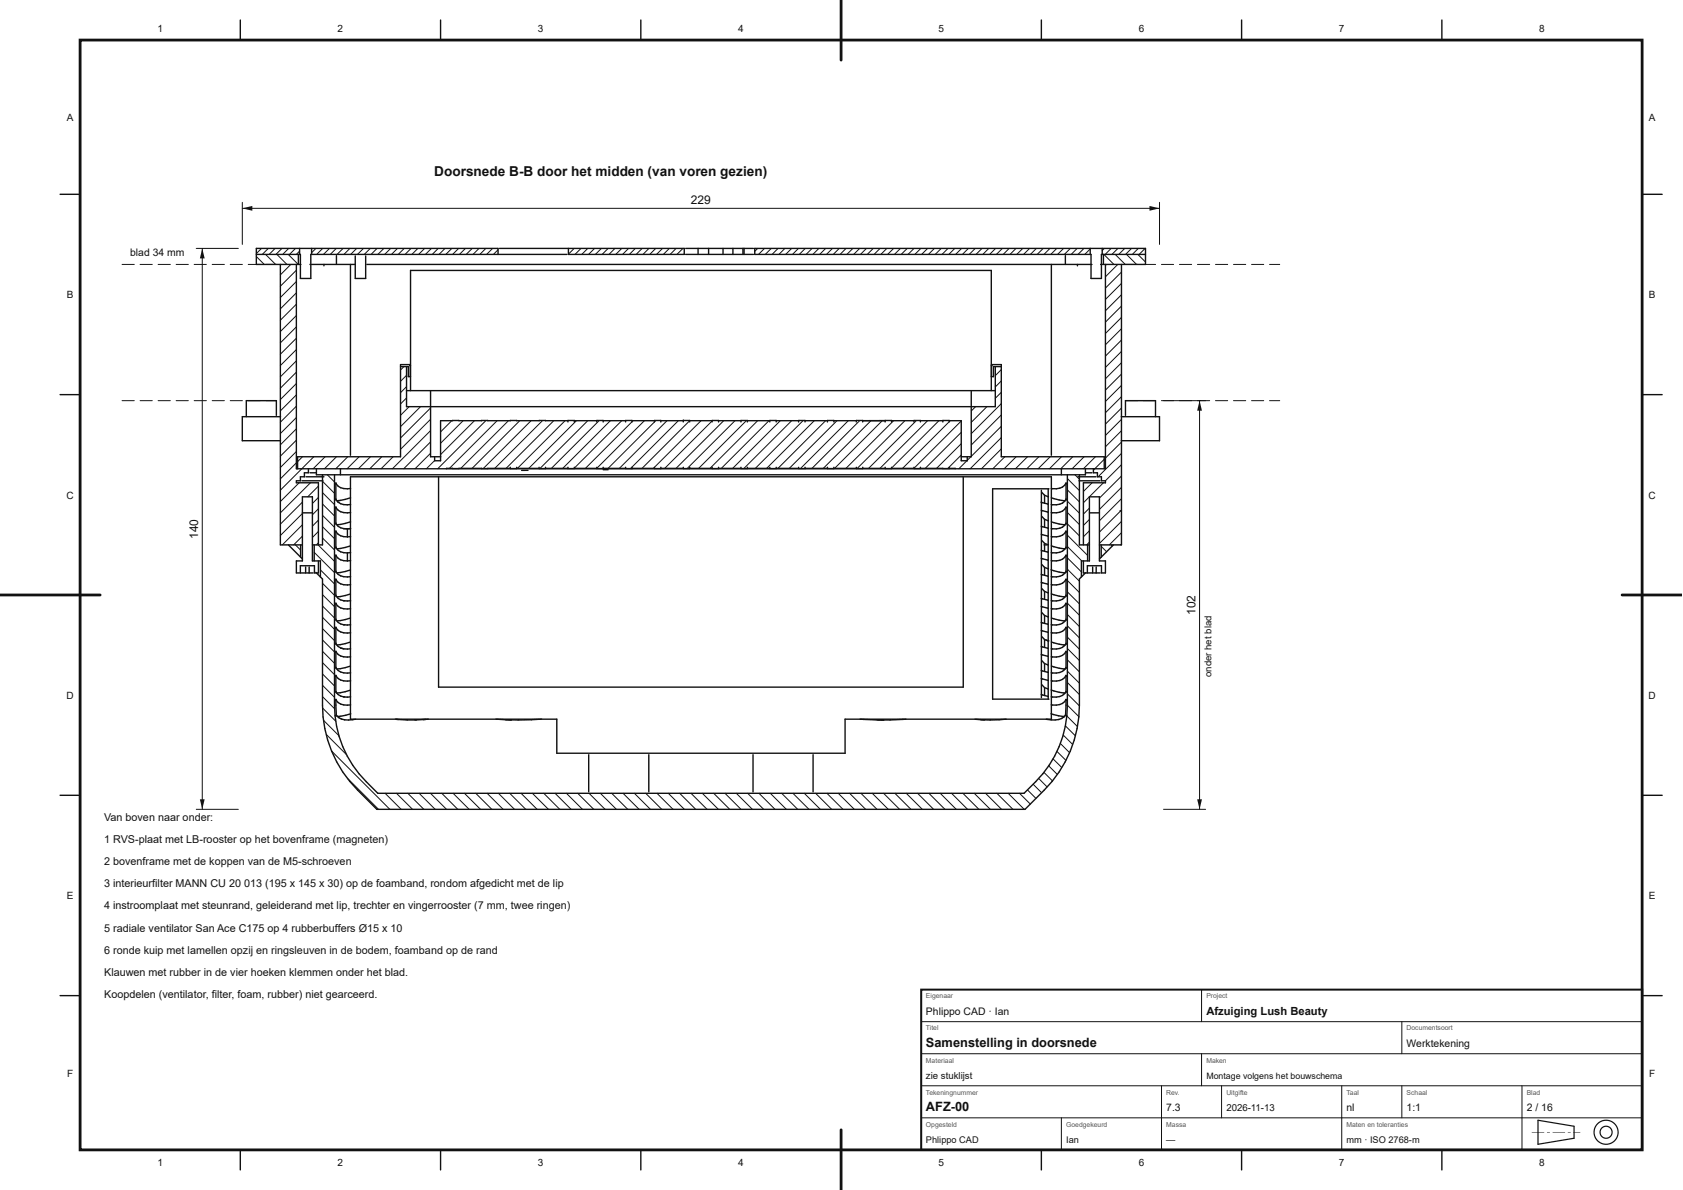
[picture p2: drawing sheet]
<svg xmlns="http://www.w3.org/2000/svg" width="420mm" height="297mm" viewBox="0 0 420 297" stroke-linecap="round" stroke-linejoin="round" font-family="sans-serif">
<g fill="none" stroke="#111" stroke-width=".35">
<path d="M64 63.5h11M70 66v70h5.5M74 66v51h202v-51M74.5 63.5v2.5M74.8 62v1.5M77.4 66h11.2M77.6 63.5h63.9M77.8 62v1.5M80.9 66v.4M84 63.8v2.2M87.5 66v47.6M91.6 66h181"/>
<path d="M124.3 63.5v-1.5h-60.3v4h11.1M124.7 62h46.1v1.5h-28.9v-1.5M171.2 63.5h16.9M171.2 62h16.9M174.3 62v1.5M176.9 62v1.5M180.5 62v1.5M183 62v1.5M185.5 62v1.5M185.8 62v1.5M262.5 66v47.6M266 63.8v2.2"/>
<path d="M269 66v.4M272.2 62v1.5M272.4 63.5h-84v-1.5h97.6v4h-11.2M275 63.5h11M275.2 62v1.5M275.5 63.5v2.5M280 66v70h-5.5M100 91.5h1.9v2.5h.6M101.5 97.5h147M101.5 91.5v10h147v-10M102.3 91v.2h.2M102.4 91.2v2.8"/>
<path d="M102.5 91h-2.5v23h-25.7v3M102.5 97.5v-30h145v30M107.5 97.5v16.5h2.5M242.5 97.5v16.5h-2.6M247.5 91h2.5v23h25.7v3M247.5 91.2v2.8M247.6 91v.2h-.1M250 91.5h-2v2.5h-.5M75.4 120h5.2M76.4 119h4.5M77 117v1h-1v1h-1v1h-1v.5h5.5v15.5M77.4 118h1.5"/>
<path d="M79 118.5h192M80.5 118.5v17.5h-2.5M83.5 118.5v57.5a26.9 26.9 0 0 0 7.9 19.1l2.9 2.9h161.4a32.6 32.6 0 0 0 8.7-11.7 27.1 27.1 0 0 0 2.1-10.3v-57.5M87.5 119v60.5M113 116.9l-1.5 .1M114.6 116.9h5.6M127.4 116.9h-5.6M127.4 116.6v.3M129 116.9h5.6M129 116.6v.3M131.8 117.4h-1.6M134.6 116.6v.3"/>
<path d="M136.2 116.6v.3M136.2 116.9h5.6M141.8 105h-31.8v10h-1.5v-1M141.8 105.3v-.4h1.6v.4M141.8 116.6v.3M143.4 116.9h5.6M143.4 116.6v.3M143.4 105h5.6M149 105.3v-.4h1.6v.4M149 116.6v.3M150.6 116.9h5.6M150.6 116.6v.3"/>
<path d="M150.6 105h5.6M151.8 117.2h-1.2M156.2 105.3v-.4h1.6v.4M156.2 116.6v.3M157.8 116.9h5.6M157.8 116.6v.3M157.8 105h5.6M163.4 105.3v-.4h1.6v.4M163.4 116.6v.3M165 116.9h5.6M165 116.6v.3M165 105h5.6"/>
<path d="M170.6 105.3v-.4h1.6v.4M170.6 104.8v.1M170.6 116.6v.3M172.2 116.9h5.6M172.2 116.6v.3M172.2 105h5.6M177.8 105.3v-.4h1.6v.4M177.8 116.6v.3M179.4 116.9h5.6M179.4 116.6v.3M179.4 105h5.6M185 105.3v-.4h1.6v.4"/>
<path d="M185 116.6v.3M186.6 116.9h5.6M186.6 116.6v.3M186.6 105h5.6M192.2 116.6v.3M193.8 116.9h5.6M193.8 105.3v-.4h-1.6v.4M193.8 116.6v.3M193.8 105h5.6M199.4 116.6v.3M201 116.9h5.6M201 105.3v-.4h-1.6v.4"/>
<path d="M201 116.6v.3M201 105h5.6M206.6 116.6v.3M208.2 105.3v-.4h-1.6v.4M208.2 116.6v.3M208.2 116.9h5.6M208.2 105h5.6M213.8 116.6v.3M215.4 116.9h5.6M215.4 105.3v-.4h-1.6v.4M215.4 116.6v.3M221 105h-5.6"/>
<path d="M221 116.6v.3M222.6 116.9h5.6M222.6 105.3v-.4h-1.6v.4M222.6 116.6v.3M222.6 105h5.6M228.2 116.6v.3M229.8 116.9h5.6M229.8 105.3v-.4h-1.6v.4M229.8 116.6v.3M229.8 105h5.6M237 116.9l1.5 .1M237 105.3v-.4h-1.6v.4"/>
<path d="M237 116.6v.3M237 105h3v10h1.5v-1M262.5 119v60.5M269.1 119h4.5M269.4 120h5.2M269.5 118.5v17.5M271.1 118h1.5M273 117v1h1v1h1v1h1v.5h-5.5v15.5M72 136l3.5 3.5M75 136v3M75.5 140v-16h2.5v16h2v4M78.4 136v4"/>
<path d="M83.9 124.6l-.3 .2M83.9 130.6l-.3 .2M83.9 136.6l-.3 .2M83.9 120.6v4M83.9 126.6v4M83.9 132.6v4M83.9 138.6v4M83.9 120.6a3.1 3.1 0 0 0 3.6 1.3M83.9 126.6a3.1 3.1 0 0 0 3.6 1.3M83.9 132.6a2.6 2.6 0 0 0 2.8 1.4M83.9 138.6a2.6 2.6 0 0 0 2.8 1.4M83.9 136.6a2.61 2.61 0 0 0 2.8 1.4"/>
<path d="M83.9 124.6a3.1 3.1 0 0 0 3.6 1.3M83.9 130.6a3.1 3.1 0 0 0 3.6 1.3M83.9 138.6l-.3 .2M83.9 132.6l-.3 .2M83.9 120.6l-.3 .2M83.9 126.6l-.3 .2M86.7 132v2M86.7 138v2M87.5 136.3l-3.4 .7M87.5 124.2l-3.4 .8M87.5 130.2l-3.4 .8M87.5 133.9l-.8 .1"/>
<path d="M87.5 139.9l-.8 .1M87.5 137.9l-.8 .1M259.9 125.3l1.8 .5M260 139.3l1.7 .5M260 133.3l1.7 .5M260 127.3l1.7 .5M260 137.3l1.7 .5M260 131.3l1.8 .5M260.1 122.8l.7 .8M260.1 128.8l.7 .8M260.1 134.8l.7 .8M260.7 136h.7"/>
<path d="M260.8 123.6l1 .4M260.8 129.6l1 .4M260.8 135.6l1 .4M260.8 123.6v2M260.8 129.6v2M260.8 135.6v2M262.5 124.2l1.9 .6 1.5 .2M262.5 130.2l1.9 .6 1.5 .2M262.5 136.2l1.9 .6 1.5 .2M266.2 124.6l.2 .2M266.2 130.6l.2 .2M266.2 136.6l.2 .2"/>
<path d="M266.2 120.6v4M266.2 126.6v4M266.2 132.6v4M266.2 138.6v4M266.2 120.6a3.3 3.3 0 0 1-3.7 1.3M266.2 138.6a3.3 3.3 0 0 1-3.7 1.3M266.2 132.6a3.3 3.3 0 0 1-3.7 1.3M266.2 126.6a3.3 3.3 0 0 1-3.7 1.3M266.2 136.6a3.3 3.3 0 0 1-3.7 1.3M266.2 130.6a3.3 3.3 0 0 1-3.7 1.3M266.2 124.6a3.3 3.3 0 0 1-3.7 1.3M266.2 120.6l.2 .2"/>
<path d="M266.2 126.6l.2 .2M266.2 132.6l.2 .2M266.2 138.6l.2 .2M269.5 136h2.5M271.5 136v4M274.5 140v-16h-2.5v16h-2v4M274.9 136v3M278 136l-3.5 3.5M279.6 127.5h.4M78.9 142.9l1.6 1.6v31.5a30 30 0 0 0 8.8 21.2l4.8 4.8h161.8l4.8-4.8a29.9 29.9 0 0 0 8.8-21.2v-31.5M83.9 154.6l-.3 .2M83.9 142.6l-.3 .2"/>
<path d="M83.9 148.6l-.3 .2M83.9 144.6v4M83.9 150.6v4M83.9 156.6v4M83.9 156.6a3.1 3.1 0 0 0 3.6 1.3M83.9 150.6a3.1 3.1 0 0 0 3.6 1.3M83.9 144.6a3.1 3.1 0 0 0 3.6 1.3M83.9 154.6a3.1 3.1 0 0 0 3.6 1.3M83.9 148.6a3.1 3.1 0 0 0 3.6 1.3M83.9 142.6l.1 .2M83.9 156.6l-.3 .2M83.9 144.6l-.3 .2"/>
<path d="M83.9 150.6l-.3 .2M84 142.8a3.3 3.3 0 0 0 3.5 1.1M87.5 148.3l-3.4 .7M87.5 154.3l-3.4 .7M87.5 142.2l-3.4 .8M260 157.3l1.7 .5M260 151.3l1.7 .5M260 145.3l1.7 .5M260 155.3l1.7 .5M260 149.3l1.7 .5M260 143.3l1.7 .5M260.1 140.8l.7 .8"/>
<path d="M260.1 146.8l.7 .8M260.1 152.8l.7 .8M260.1 158.8l.7 .8M260.8 153.6l1 .4M260.8 159.6l1 .4M260.8 141.6l1 .4M260.8 147.6l1 .4M260.8 141.6v2M260.8 147.6v2M260.8 153.6v2M260.8 159.6v2M262.4 142.2l2 .6 1.5 .2"/>
<path d="M262.5 148.2l1.9 .6 1.5 .2M262.5 154.2l1.9 .6 1.5 .2M266.2 142.6l.2 .2M266.2 148.6l.2 .2M266.2 154.6l.2 .2M266.2 144.6v4M266.2 150.6v4M266.2 156.6v4M266.2 156.6a3.3 3.3 0 0 1-3.7 1.3M266.2 150.6a3.3 3.3 0 0 1-3.7 1.3M266.2 144.6a3.3 3.3 0 0 1-3.7 1.3M266.2 154.6a3.3 3.3 0 0 1-3.7 1.3"/>
<path d="M266.2 148.6a3.3 3.3 0 0 1-3.7 1.3M266.2 142.6a3.3 3.3 0 0 1-3.7 1.3M266.2 144.6l.2 .2M266.2 150.6l.2 .2M266.2 156.6l.2 .2M271.1 142.9l-1.6 1.6M83.9 160.6l-.3 .2M83.9 166.6l-.3 .2M83.9 172.6l-.3 .2M83.9 174.6l.1 3.8M83.9 162.6v4M83.9 168.6v4"/>
<path d="M83.9 174.6a3.1 3.1 0 0 0 3.6 1.3M83.9 168.6a3.1 3.1 0 0 0 3.6 1.3M83.9 162.6a3.1 3.1 0 0 0 3.6 1.3M83.9 172.6a3.1 3.1 0 0 0 3.6 1.3M83.9 166.6a3.1 3.1 0 0 0 3.6 1.3M83.9 160.6a3.1 3.1 0 0 0 3.6 1.3M83.9 174.6l-.3 .2M83.9 162.6l-.3 .2M83.9 168.6l-.3 .2M84 178.4a1.85 1.85 0 0 0 1.3 1.1M84 178.4l-.2 .3M85.2 179.4l.9 .3"/>
<path d="M87.5 160.3l-3.4 .7M87.5 166.3l-3.4 .7M87.5 172.3l-3.5 .7M87.6 178.1l-3.3 .7M88.8 179.5l-2.8 .2M98.7 179.5l.8 .1M99 179.5l4.9 .2M106.3 179.5l-2.7 .2M106.9 179.5l-1.2 .1M123.8 179.5l3.9 .2M135.2 179.5l-9 .1M214.7 179.5l6 .3"/>
<path d="M226.2 179.5l-7.2 .2M243.4 179.5l2.4 .2M251.2 179.5l-4 .2-2.3-.1M260 169.3l1.7 .5M260 163.3l1.7 .5M260 173.3l1.7 .5M260 167.3l1.7 .5M260 161.3l1.7 .5M260.1 164.8l.7 .8M260.1 170.8l.7 .8M260.8 171.6l1 .4M260.8 165.6l1 .4"/>
<path d="M260.8 165.6v2M260.8 171.6v2M261.2 179.5l.3 .1M261.4 179.5l2.1 .2 .9-.1M262.4 178.1l3.4 .7M262.4 172.2l2 .6 1.5 .2M262.5 166.2l1.9 .6 1.6 .2M262.5 160.2l.6 .2M263.1 160.4l2.8 .6M265.1 179.3l-.8 .3M265.9 178.6l-.9 .7M266 178.5l.2 .2"/>
<path d="M266 178.5l-.1 .1M266.2 172.6l.2 .2M266.2 160.6l.2 .2M266.2 166.6l.2 .2M266.2 162.6v4M266.2 168.6v4M266.2 174.6l-.2 3.9M266.2 174.6a3.3 3.3 0 0 1-3.7 1.3M266.2 168.6a3.3 3.3 0 0 1-3.7 1.3M266.2 162.6a3.3 3.3 0 0 1-3.7 1.3M266.2 172.6a3.3 3.3 0 0 1-3.7 1.3M266.2 166.6a3.3 3.3 0 0 1-3.7 1.3"/>
<path d="M266.2 160.6a3.3 3.3 0 0 1-3.7 1.3M266.2 162.6l.2 .2M266.2 168.6l.2 .2M266.2 174.6l.2 .2"/>
</g>
<g fill="#111">
<circle cx="84.4" cy="125.4" r=".17"/>
<circle cx="85.8" cy="173.9" r=".17"/>
</g>
<path d="M85.1 161.7l.7 .2" fill="none" stroke="#111" stroke-width=".35"/>
<circle cx="85.8" cy="155.9" r=".17" fill="#111"/>
<path d="M87.5 131.9h-1.7" fill="none" stroke="#111" stroke-width=".35"/>
<g fill="#111">
<circle cx="85.8" cy="149.9" r=".17"/>
<circle cx="261.1" cy="159.8" r=".17"/>
<circle cx="261.6" cy="159.9" r=".17"/>
</g>
<g fill="none" stroke="#111" stroke-width=".35">
<path d="M75 63.5v6h2.6v-6M88.7 63.9v5.6h2.6v-5.6M272.4 63.5v6h2.6v-6M69 103.7v-3.7h-7.5v4M70 104h-9.5v6h9.5M79 117v1.5M85 117v1.5M87.5 119h175M109.5 119v52.5h131v-52.5M265 117v1.5M271 117v1.5M279.9 104h9.6v6h-9.6"/>
<path d="M281 103.7v-3.7h7.5v4M75.5 140h-1.5v3h4.2M75.5 128h2.5M79.5 140v3h-1v-1.8h-3.5v1.8M260 122.4v51.7M261.7 122v52.5M261.9 122h-14.1v52.5h14.1M270.5 140v3h4.2M272 128h2.5M274.5 140h1.5v3h-1v-1.8h-3.5v1.8M76.3 141.5v1.5M77.2 141.5v1.5"/>
<path d="M272.8 141.5v1.5M273.7 141.5v1.5M87.5 179.5h51.5v8.5h72v-8.5h51.5M147 188.4v9.2M162 188.4v9.2M188 188.4v9.2M203 188.4v9.2"/>
</g>
<g fill="none" stroke="#111" stroke-width=".25">
<path d="M60.5 50.5v10.5M60.5 52h229M289.5 50.5v10.5M64 64l2 2M65.3 62l-1.3 1.3M66.3 63.5l2.5 2.5M67 62l-1.5 1.5M68.7 62l-1.5 1.5M69.1 63.5l2.5 2.5M70.4 62l-1.5 1.5M72 63.5l2.5 2.5M72.1 62l-1.5 1.5"/>
<path d="M72.6 66l-2.6 2.6M73.8 62l-1.5 1.5M74 78.7l-4 4M74 75.9l-4 4M74 73.1l-4 4M74 70.3l-4 4M74 67.4l-4 4M74.8 62.7l-.8 .8M78.9 62l-1.1 1.1M80.6 62l-1.5 1.5M82.3 62l-1.5 1.5M84 62l-1.5 1.5"/>
<path d="M85.7 62l-1.5 1.5M87.4 62l-1.5 1.5M89 62l-1.5 1.5M90.7 62l-1.5 1.5M92.4 62l-1.5 1.5M94.1 62l-1.5 1.5M95.8 62l-1.5 1.5M97.5 62l-1.5 1.5M99.2 62l-1.5 1.5M100.9 62l-1.5 1.5M102.6 62l-1.5 1.5M104.3 62l-1.5 1.5"/>
<path d="M106 62l-1.5 1.5M107.7 62l-1.5 1.5M109.4 62l-1.5 1.5M111.1 62l-1.5 1.5M112.8 62l-1.5 1.5M114.5 62l-1.5 1.5M116.2 62l-1.5 1.5M117.9 62l-1.5 1.5M119.6 62l-1.5 1.5M121.3 62l-1.5 1.5M123 62l-1.5 1.5M124.3 62.3l-1.1 1.2"/>
<path d="M143.4 62l-1.5 1.4M145.1 62l-1.5 1.5M146.7 62l-1.5 1.5M148.4 62l-1.5 1.5M150.1 62l-1.5 1.5M151.8 62l-1.5 1.5M153.5 62l-1.5 1.5M155.2 62l-1.5 1.5M156.9 62l-1.5 1.5M158.6 62l-1.5 1.5M160.3 62l-1.5 1.5M162 62l-1.5 1.5"/>
<path d="M163.7 62l-1.5 1.5M165.4 62l-1.5 1.5M167.1 62l-1.5 1.5M168.8 62l-1.5 1.5M170.5 62l-1.5 1.5M170.8 63.4l-.1 .1M189.2 62l-.8 .7M190.9 62l-1.5 1.5M192.6 62l-1.5 1.5M194.3 62l-1.5 1.5M196 62l-1.5 1.5M197.7 62l-1.5 1.5"/>
<path d="M199.4 62l-1.5 1.5M201.1 62l-1.5 1.5M202.8 62l-1.5 1.5M204.4 62l-1.5 1.5M206.1 62l-1.5 1.5M207.8 62l-1.5 1.5M209.5 62l-1.5 1.5M211.2 62l-1.5 1.5M212.9 62l-1.5 1.5M214.6 62l-1.5 1.5M216.3 62l-1.5 1.5M218 62l-1.5 1.5"/>
<path d="M219.7 62l-1.5 1.5M221.4 62l-1.5 1.5M223.1 62l-1.5 1.5M224.8 62l-1.5 1.5M226.5 62l-1.5 1.5M228.2 62l-1.5 1.5M229.9 62l-1.5 1.5M231.6 62l-1.5 1.5M233.3 62l-1.5 1.5M235 62l-1.5 1.5M236.7 62l-1.5 1.5M238.4 62l-1.5 1.5"/>
<path d="M240.1 62l-1.5 1.5M241.8 62l-1.5 1.5M243.5 62l-1.5 1.5M245.2 62l-1.5 1.5M246.9 62l-1.5 1.5M248.6 62l-1.5 1.5M250.3 62l-1.5 1.5M252 62l-1.5 1.5M253.7 62l-1.5 1.5M255.4 62l-1.5 1.5M257.1 62l-1.5 1.5M258.8 62l-1.5 1.5"/>
<path d="M260.5 62l-1.5 1.5M262.1 62l-1.5 1.5M263.8 62l-1.5 1.5M265.5 62l-1.5 1.5M267.2 62l-1.5 1.5M268.9 62l-1.5 1.5M270.6 62l-1.5 1.5M272.2 62.1l-1.4 1.4M275.6 63.5l2.5 2.5M275.7 62l-.5 .5M276.2 66l-.2 .3M277.4 62l-1.5 1.5"/>
<path d="M278.4 63.5l2.5 2.5M279.1 66l-3.1 3.1M279.1 62l-1.5 1.5M280 79.2l-4 4M280 76.4l-4 4M280 73.6l-4 4M280 70.7l-4 4M280 67.9l-4 4M280.8 62l-1.5 1.5M281.3 63.5l2.5 2.5M282.5 62l-1.5 1.5M284.1 63.5l1.9 1.9"/>
<path d="M284.2 62l-1.5 1.5M285.9 62l-1.5 1.5M74 98.5l-4 4M74 95.7l-4 4M74 92.9l-4 4M74 90.1l-4 4M74 87.2l-4 4M74 84.4l-4 4M74 81.6l-4 4M100.8 91.5l-.8 .8M101.5 99.3l-1.5 1.5M101.5 96.5l-1.5 1.5"/>
<path d="M101.5 93.7l-1.5 1.5M250 97.9l-1.5 1.5M250 95.1l-1.5 1.5M250 92.2l-1.5 1.5M280 99l-4 4M280 96.2l-4 4M280 93.4l-4 4M280 90.5l-4 4M280 87.7l-4 4M280 84.9l-4 4M280 82l-4 4M74 115.5l-4 4"/>
<path d="M74 112.7l-4 4M74 109.9l-4 4M74 107l-4 4M74 104.2l-4 4M74 101.4l-4 4M75.5 114l-1.2 1.2M78.3 114l-8.3 8.3M81.2 114l-3 3M81.7 118.5l1.8 1.8M84 114l-3 3M86.8 114l-3 3M89.7 114l-3 3"/>
<path d="M92.5 114l-3 3M95.3 114l-3 3M98.1 114l-3 3M102.2 101.5l-2.2 2.2M105 101.5l-5 5M107.5 113.1l-3.9 3.9M107.5 110.3l-6.7 6.7M107.5 107.5l-9.5 9.5M107.5 104.6l-7.5 7.5M107.5 101.8l-7.5 7.5M108.5 114.9l-2 2.1M112.8 105l-2.8 2.8"/>
<path d="M115.6 105l-5.6 5.6M118.5 105l-8.5 8.5M121.3 104.9l-12 12.1M124.1 105l-11.9 11.9M126.9 105l-11.9 11.9M129.8 105l-11.9 11.9M132.6 105l-12 11.9M135.5 104.9l-12 12M138.3 105l-11.9 11.9M141.1 105l-11.9 11.9M143.9 105l-11.9 11.9M146.7 105l-11.9 11.9"/>
<path d="M149.6 104.9l-11.9 12M152.4 105l-11.9 11.9M155.2 105l-11.9 11.9M158.1 105l-11.9 11.9M160.9 105l-11.9 11.9M163.8 104.9l-12 12M166.5 105l-11.9 11.9M169.4 105l-12 11.9M172.2 105l-11.9 11.9M175 105l-11.9 11.9M177.9 104.9l-11.9 12M180.7 105l-11.9 11.9"/>
<path d="M183.5 105l-11.9 11.9M186.4 104.9l-12 12M189.2 105l-11.9 11.9M192 105l-11.9 11.9M194.8 105l-11.9 11.9M197.7 105l-12 11.9M200.5 104.9l-11.9 12M203.3 105l-11.9 11.9M206.1 105l-11.9 11.9M209 105l-11.9 11.9M211.8 105l-12 11.9M214.7 104.9l-12 12"/>
<path d="M217.5 105l-11.9 11.9M220.3 105l-11.9 11.9M223.1 105l-11.9 11.9M225.9 105l-11.9 11.9M228.8 104.9l-11.9 12M231.6 105l-11.9 11.9M234.4 105l-11.9 11.9M237.2 105l-11.9 11.9M240 113.6l-3.4 3.3M240 110.7l-6.2 6.2M240 107.9l-9 9M240 105.1l-11.8 11.8"/>
<path d="M241.4 115l-2 2M242.4 114l-.9 .9M243.6 101.5l-1.1 1.1M246.4 101.5l-3.9 3.9M250 112l-5 5M250 109.2l-7.8 7.8M250 106.4l-7.5 7.5M250 103.6l-7.5 7.5M250 100.7l-7.5 7.5M250.9 114l-3 3M253.7 114l-3 3M256.5 114l-3 3"/>
<path d="M259.4 114l-3 3M262.2 114l-3 3M265 114l-3 3M266.5 119.4l3 3M267.8 114l-3 3M268.4 118.5l1.1 1.1M270.7 114l-3 3M273.5 114l-3 3M275.7 114.6l-2.7 2.7M280 118.8l-5.5 5.5M280 116l-4 4M280 113.2l-5.8 5.8"/>
<path d="M280 110.3l-4 4M280 107.5l-4 4M280 104.7l-4 4M280 101.8l-4 4M73.8 136l1.2 1.3M74.7 120.5l-4.7 4.7M75.5 133.8l-2.2 2.2M75.5 131l-5 5M75.5 128.2l-5.5 5.5M75.5 125.3l-5.5 5.5M77.5 120.5l-7.5 7.5M78.4 137.9l5.1 5"/>
<path d="M79.4 136l4.1 4.1M79.5 135.5l-.5 .5M79.5 132.6l-1.5 1.5M79.5 129.8l-1.5 1.5M79.5 127l-1.5 1.5M79.5 124.2l-1.5 1.5M79.5 121.3l-2.7 2.7M80.5 120.1l3 3M80.5 123l3 3M80.5 125.8l3 3M80.5 128.6l3 3M80.5 131.4l3 3"/>
<path d="M80.5 134.3l3 3M266.5 122.3l3 3M266.5 125.1l3 3M266.5 127.9l3 3M266.5 130.7l3 3M266.5 133.6l5 5M266.5 136.4l3.6 3.6M266.5 139.2l3.5 3.5M272 135.3l-.7 .7M272 132.5l-1.5 1.5M272 129.6l-1.5 1.5M272 126.8l-1.5 1.5"/>
<path d="M272.7 120.5l-2.2 2.2M274.9 136.4l1.4 1.3M275.5 120.5l-5 5M277.4 136l.3 .3M280 135.8l-.2 .2M280 133l-3 3M280 130.1l-5.5 5.5M280 127.3l-5.5 5.5M280 124.5l-5.5 5.5M280 121.6l-5.5 5.5M80 142.2l3.5 3.6M80.5 145.6l3 3"/>
<path d="M80.5 148.4l3 3M80.5 151.2l3 3M80.5 154.1l3 3M80.5 156.9l3 3M80.5 159.7l3 3M266.5 142.1l3 3M266.5 144.9l3 3M266.5 147.7l3 3M266.5 150.5l3 3M266.5 153.4l3 3M266.5 156.2l3 3M266.5 159l3 3"/>
<path d="M80.5 162.6l3 3M80.5 165.4l3 3M80.5 168.2l3 3M80.5 171l3 3M80.5 173.9l3.1 3M80.6 176.7l3.3 3.3M80.8 179.8l3.8 3.8M266.4 178.7l2.6 2.6M266.5 161.9l3 3M266.5 164.7l3 3M266.5 167.5l3 3M266.5 170.3l3 3"/>
<path d="M266.5 173.2l3 3M266.5 176l2.9 2.9M81.5 183.3l5 5.1M82.8 187.5l14.5 14.5M86.7 194.2l7.8 7.8M96.2 198l4 4M99 198l4 4M101.8 198l4 4M104.6 198l4 4M107.5 198l4 4M110.3 198l4 4M113.1 198l4 4"/>
<path d="M116 198l4 4M118.8 198l4 4M121.6 198l4 4M124.4 198l4 4M127.3 198l4 4M130.1 198l4 4M132.9 198l4 4M135.8 198l4 4M138.6 198l4 4M141.4 198l4 4M144.2 198l4 4M147.1 198l4 4"/>
<path d="M149.9 198l4 4M152.7 198l4 4M155.6 198l4 4M158.4 198l4 4M161.2 198l4 4M164 198l4 4M166.9 198l4 4M169.7 198l4 4M172.5 198l4 4M175.4 198l4 4M178.2 198l4 4M181 198l4 4"/>
<path d="M183.8 198l4 4M186.7 198l4 4M189.5 198l4 4M192.3 198l4 4M195.2 198l4 4M198 198l4 4M200.8 198l4 4M203.6 198l4 4M206.5 198l4 4M209.3 198l4 4M212.1 198l4 4M215 198l4 4"/>
<path d="M217.8 198l4 4M220.6 198l4 4M223.4 198l4 4M226.3 198l4 4M229.1 198l4 4M231.9 198l4 4M234.7 198l4 4M237.6 198l4 4M240.4 198l4 4M243.2 198l4 4M246.1 198l4 4M248.9 198l4 4"/>
<path d="M251.7 198l4 4M254.5 198l2.7 2.7M256.5 197.1l2.1 2.2M257.9 195.7l2.2 2.2M259.3 194.3l2.1 2.1M260.6 192.8l2.2 2.1M261.8 191.1l2.2 2.2M262.9 189.4l2.2 2.2M263.9 187.5l2.2 2.3M264.7 185.5l2.3 2.4M265.4 183.4l2.4 2.4M266 181.2l2.5 2.4"/>
</g>
<g fill="#111">
<path d="M60.5 52l2.5-.6v1.2z"/>
<path d="M287 51.4l2.5 .6-2.5 .6z"/>
</g>
<path d="M49 62h10.5M50.5 62v140M49 202h10.5" fill="none" stroke="#111" stroke-width=".25"/>
<g fill="#111">
<path d="M49.9 199.5h1.2l-.6 2.5z"/>
<path d="M50.5 62l.6 2.5h-1.2z"/>
<path d="M30.4 65.9l3.2 .1-3.1 .1zM34.9 65.9l3.2 .1-3.1 .1zM39.4 65.9l3.2 .1-3.1 .1zM43.9 65.9l3.2 .1-3.1 .1zM48.4 65.9l3.2 .1-3.1 .1zM52.9 65.9l3.2 .1-3.1 .1zM57.4 65.9l3.2 .1-3.1 .1zM61.9 65.9l3.2 .1-3.1 .1zM66.4 65.9l2.7 .1-2.6 .1z"/>
<path d="M30.4 99.9l3.2 .1-3.1 .1zM34.9 99.9l3.2 .1-3.1 .1zM39.4 99.9l3.2 .1-3.1 .1zM43.9 99.9l3.2 .1-3.1 .1zM48.4 99.9l3.2 .1-3.1 .1zM52.9 99.9l3.2 .1-3.1 .1zM57.4 99.9l3.2 .1-3.1 .1zM61.9 99.9l3.2 .1-3.1 .1zM66.4 99.9l2.7 .1-2.6 .1z"/>
<path d="M280.9 65.9l3.2 .1-3.1 .1zM285.4 65.9l3.2 .1-3.1 .1zM289.9 65.9l3.2 .1-3.1 .1zM294.4 65.9l3.2 .1-3.1 .1zM298.9 65.9l3.2 .1-3.1 .1zM303.4 65.9l3.2 .1-3.1 .1zM307.9 65.9l3.2 .1-3.1 .1zM312.4 65.9l3.2 .1-3.1 .1zM316.9 65.9l2.7 .1-2.6 .1z"/>
<path d="M280.9 99.9l3.2 .1-3.1 .1zM285.4 99.9l3.2 .1-3.1 .1zM289.9 99.9l3.2 .1-3.1 .1zM294.4 99.9l3.2 .1-3.1 .1zM298.9 99.9l3.2 .1-3.1 .1zM303.4 99.9l3.2 .1-3.1 .1zM307.9 99.9l3.2 .1-3.1 .1zM312.4 99.9l3.2 .1-3.1 .1zM316.9 99.9l2.7 .1-2.6 .1z"/>
</g>
<path d="M290.5 100h10.5M299.5 100v102M290.5 202h10.5" fill="none" stroke="#111" stroke-width=".25"/>
<g fill="#111">
<path d="M299.5 100l.6 2.5h-1.2z"/>
<path d="M298.9 199.5h1.2l-.6 2.5z"/>
</g>
<path d="M20 10h390v277h-390z" fill="none" stroke="#111" stroke-width=".7" stroke-linecap="butt"/>
<path d="M210 0v15M0 148.5h25M405 148.5h14.9M210 282v15" fill="none" stroke="#111" stroke-width=".7"/>
<g fill="none" stroke="#111" stroke-width=".35">
<path d="M60 5v5M110 5v5M160 5v5M210 5v5M260 5v5M310 5v5M360 5v5M15 48.5h5M410 48.5h5M15 98.5h5M410 98.5h5M15 148.5h5"/>
<path d="M410 148.5h5M15 198.5h5M410 198.5h5M15 248.5h5M410 248.5h5M60 287v5M110 287v5M160 287v5M210 287v5M260 287v5M310 287v5M360 287v5"/>
</g>
<path d="M230 247h180v40h-180z" fill="none" stroke="#111" stroke-width=".5"/>
<g fill="none" stroke="#111" stroke-width=".25">
<path d="M230 255h180M300 247v8M350 255v8M230 279h180M230 271h180M230 263h180M265 279v8M290 271v16M300 263v8M305 271v8M335 271v16M350 271v8"/>
<path d="M380 271v16"/>
</g>
<path d="M384 279.6l9 1.5v3l-9 1.5z" fill="none" stroke="#111" stroke-width=".3"/>
<path d="M382.4 282.5l3.2 .1zM386.2 282.5l.8 .1zM387.6 282.5l3.2 .1zM391.4 282.5l.8 .1zM392.8 282.5l1.8 .1z" fill="#111"/>
<g fill="none" stroke="#111" stroke-width=".3">
<circle cx="401" cy="282.6" r="3"/>
<circle cx="401" cy="282.6" r="1.5"/>
</g>
<text font-size="3.4" fill="#111" x="108.4" y="44">Doorsnede B-B door het midden (van voren gezien)</text>
<g font-size="3.2" fill="#111">
<text x="231.2" y="261.4">Samenstelling in doorsnede</text>
<text x="231.2" y="277.4">AFZ-00</text>
</g>
<g font-size="3" fill="#111">
<text x="172.5" y="51">229</text>
<text x="49.5" y="134.5" transform="rotate(-90 49.5 134.5)">140</text>
<text x="298.5" y="153.5" transform="rotate(-90 298.5 153.5)">102</text>
</g>
<text font-size="2.8" fill="#111" x="301.2" y="253.4">Afzuiging Lush Beauty</text>
<g font-size="2.7" fill="#111">
<text x="26" y="205">Van boven naar onder:</text>
<text x="26" y="210.5">1 RVS-plaat met LB-rooster op het bovenframe (magneten)</text>
<text x="26" y="216">2 bovenframe met de koppen van de M5-schroeven</text>
<text x="26" y="221.5">3 interieurfilter MANN CU 20</text>
<text x="60.9" y="221.5">013 (195 x 145 x 30) op de foamband, rondom afgedicht met de lip</text>
<text x="26" y="227">4 instroomplaat met steunrand, geleiderand met lip, trechter en vingerrooster (7 mm, twee ringen)</text>
<text x="26" y="232.5">5 radiale ventilator San Ace C175 op 4 rubberbuffers Ø15 x 10</text>
<text x="26" y="238">6 ronde kuip met lamellen opzij en ringsleuven in de bodem, foamband op de rand</text>
<text x="26" y="243.5">Klauwen met rubber in de vier hoeken klemmen onder het blad.</text>
<text x="26" y="249">Koopdelen (ventilator, filter, foam, rubber) niet gearceerd.</text>
</g>
<g font-size="2.6" fill="#111">
<text x="32.5" y="64">blad 34 mm</text>
<text x="231.2" y="253.4">Phlippo CAD · Ian</text>
<text x="351.2" y="261.4">Werktekening</text>
<text x="291.2" y="277.4">7.3</text>
<text x="336.2" y="277.4">nl</text>
<text x="351.2" y="277.4">1:1</text>
<text x="381.2" y="277.4">2 / 16</text>
</g>
<g font-size="2.5" fill="#111">
<text x="39.3" y="8">1</text>
<text x="84.3" y="8">2</text>
<text x="134.3" y="8">3</text>
<text x="184.3" y="8">4</text>
<text x="234.3" y="8">5</text>
<text x="284.3" y="8">6</text>
<text x="334.3" y="8">7</text>
<text x="384.3" y="8">8</text>
<text x="16.7" y="30.2">A</text>
<text x="411.7" y="30.2">A</text>
<text x="16.7" y="74.5">B</text>
<text x="411.7" y="74.5">B</text>
<text x="16.6" y="124.5">C</text>
<text x="411.6" y="124.5">C</text>
<text x="16.6" y="174.5">D</text>
<text x="411.6" y="174.5">D</text>
<text x="16.7" y="224.5">E</text>
<text x="411.7" y="224.5">E</text>
<text x="16.7" y="268.7">F</text>
<text x="411.7" y="268.7">F</text>
<text x="39.3" y="291">1</text>
<text x="84.3" y="291">2</text>
<text x="134.3" y="291">3</text>
<text x="184.3" y="291">4</text>
<text x="234.3" y="291">5</text>
<text x="284.3" y="291">6</text>
<text x="334.3" y="291">7</text>
<text x="384.3" y="291">8</text>
</g>
<g font-size="2.4" fill="#111">
<text x="302.5" y="169" transform="rotate(-90 302.5 169)">onder het blad</text>
<text x="231.2" y="269.4">zie stuklijst</text>
<text x="306.2" y="277.4">2026-11-13</text>
</g>
<g font-size="2.3" fill="#111">
<text x="231.2" y="285.4">Phlippo CAD</text>
<text x="266.2" y="285.4">Ian</text>
<text x="291.2" y="285.4">—</text>
<text x="336.2" y="285.4">mm · ISO 2768-m</text>
</g>
<text font-size="2.2" fill="#111" x="301.2" y="269.4">Montage volgens het bouwschema</text>
<g font-size="1.7" fill="#555">
<text x="231.2" y="249.2">Eigenaar</text>
<text x="301.2" y="249.2">Project</text>
<text x="231.2" y="257.2">Titel</text>
<text x="351.2" y="257.2">Documentsoort</text>
<text x="231.2" y="265.2">Materiaal</text>
<text x="301.2" y="265.2">Maken</text>
<text x="231.2" y="273.2">Tekeningnummer</text>
<text x="291.2" y="273.2">Rev.</text>
<text x="306.2" y="273.2">Uitgifte</text>
<text x="336.2" y="273.2">Taal</text>
<text x="351.2" y="273.2">Schaal</text>
<text x="381.2" y="273.2">Blad</text>
<text x="231.2" y="281.2">Opgesteld</text>
<text x="266.2" y="281.2">Goedgekeurd</text>
<text x="291.2" y="281.2">Massa</text>
<text x="336.2" y="281.2">Maten en toleranties</text>
</g>
</svg>
